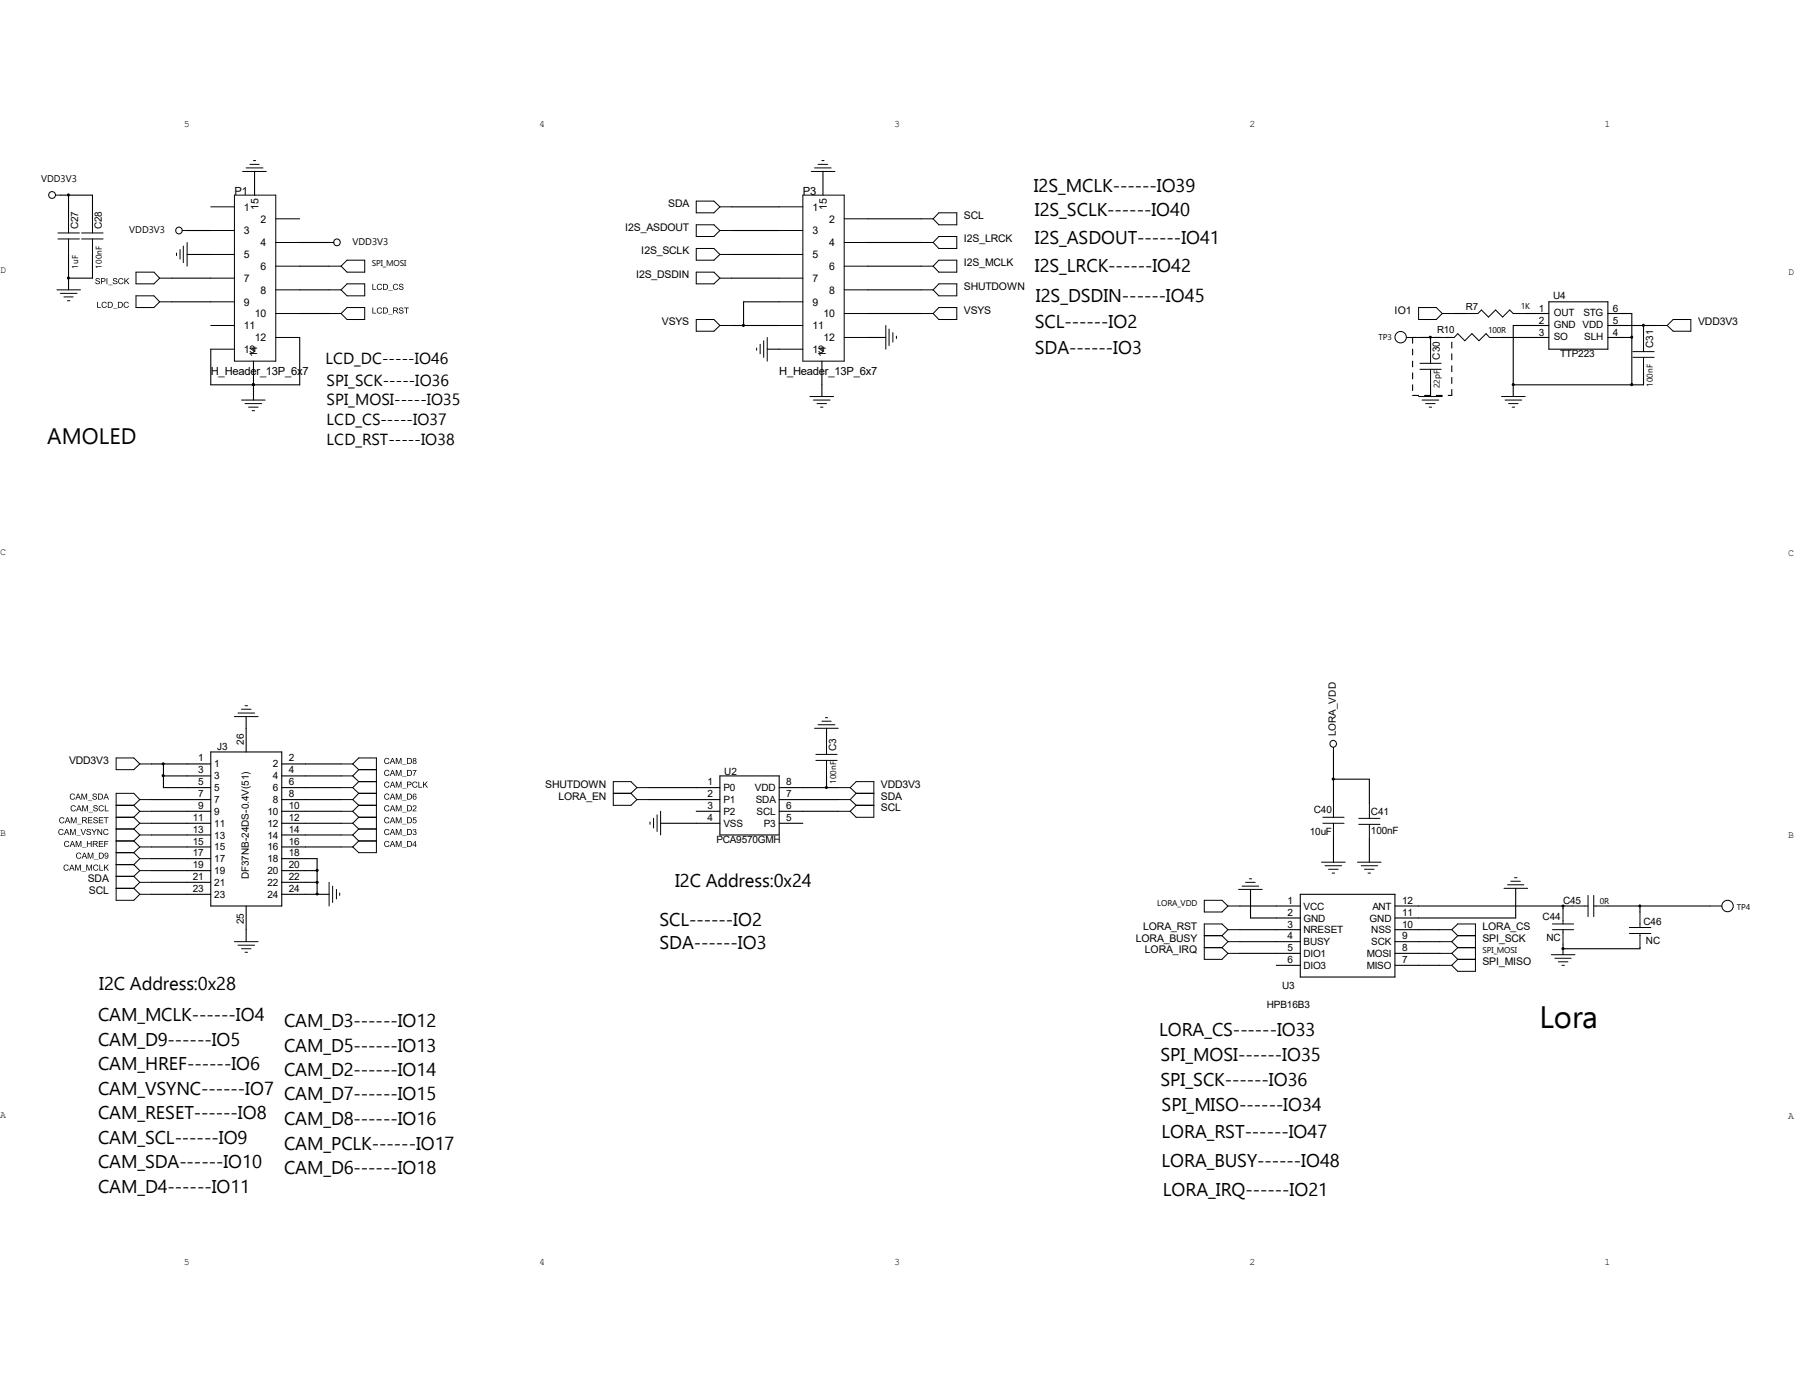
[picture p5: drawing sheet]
<svg xmlns="http://www.w3.org/2000/svg" width="279mm" height="216mm" viewBox="0 0 279 216" stroke-linecap="round" stroke-linejoin="round" font-family="sans-serif">
<g fill="none" stroke="#000" stroke-width=".17">
<path d="M9.4 30.4h5v3.6M10.7 30.4v3.6M10.7 39.6v5.5M14.4 39.6v3.7h-3.7M29.1 35.9h3.7M29.1 39.6h3.7M39.6 26.7h.1M39.6 26.7v3.7M46.7 37.7h4.5M113.9 35.9h7.4M113.9 39.6h7.4M113.9 32.2h7.4"/>
<path d="M128.1 26.7h.1M128.1 26.7v3.7M135.1 37.7h8.3M135.1 34h8.3M26.7 46.9h6.1M26.7 43.3h6.1M39.5 59.9h.1M39.5 56.2v6M46.7 52.5v7.4h-13.9v-5.6M46.7 48.8h4.5M46.7 45.1h4.5M46.7 41.4h4.5"/>
<path d="M113.9 50.6h7.4M113.9 43.3h7.4M119.4 54.3h1.9M121.3 46.9h-5.6v3.7M127.9 56.2v5.5M135.1 52.5h2.8M135.1 48.8h8.3M135.1 45.1h8.3M135.1 41.4h8.3M219.9 54.3v.9M219.9 56.2v.9M219.9 58v.9"/>
<path d="M219.9 59.9v.8M220.4 52.5h-.5v.9M220.8 52.5h3.7M222.7 52.5v1.8M222.7 59.9v1.8M225 52.5h1M226 53.2v.9M226 55v1M226 56.9v.9M226 58.7v.9M226.4 48.8h1.8M233.7 52.5h7.4"/>
<path d="M237.4 48.8h3.7M241.1 46.9h9.2v7.4h-9.2zM241.1 50.6h-5.6v11.1M250.3 52.5h3.7M250.3 48.8h3.7v11.1M250.3 50.6h7.4M255.8 58v1.9h-20.3M255.8 50.6v1.9M219.9 61.5h.9M221.7 61.5h1M223.6 61.5h.9M226 60.6v.9h-.6"/>
<path d="M23.6 118.8h9.2M25.4 118.8v3.7h7.4M32.8 117h11.1v23.9h-11.1zM38.3 111.5v5.5M43.9 118.8h9.2M128.7 113.3v1.8M207.6 117v7.7M23.6 124.4h9.2M23.6 126.2h9.2M23.6 128.1h9.2M23.6 129.9h9.2M23.6 131.7h9.2"/>
<path d="M23.6 133.6h9.2M23.6 135.4h9.2M23.6 137.2h9.2M23.6 139.1h9.2M25.4 120.7h7.4M43.9 120.7h9.2M43.9 122.5h9.2M43.9 124.4h9.2M43.9 126.2h9.2M43.9 128.1h9.2M43.9 129.9h9.2M43.9 131.7h9.2"/>
<path d="M43.9 133.6h5.5v5.5M43.9 135.4h5.5M43.9 137.2h5.5M43.9 139.1h7.3M101 122.5h11.1M101 124.4h11.1M102.8 128.1h9.3M108.4 126.2h3.7M112.1 120.7h9.2v9.2h-9.2zM121.3 122.5h9.2M121.3 124.4h9.2M121.3 126.2h9.2"/>
<path d="M121.3 128.1h3.7M128.7 120.7v1.8M194.6 138.3v4.5h7.8M202.4 139.1h14.7v12.9h-14.7zM207.6 130.3v3.8M207.6 121.2h5.5v3.7M213.1 130.4v3.7M235.9 138.2v4.6h-18.8M38.3 140.9v5.6M193 140.9h9.4M193 144.6h9.4M193 146.5h9.4"/>
<path d="M193 148.3h9.4M198.7 150.2h3.7M217.1 140.9h27.7M217.1 144.6h7M217.1 146.5h7M217.1 148.3h7M217.1 150.2h7M243.3 140.9v.4M243.3 146.9v1.6M250.3 140.9h15.8M255.3 140.9v1M255.3 147.4v.2h-12"/>
</g>
<g fill="none" stroke="#000" stroke-width=".16">
<path d="M8.7 30.4h.7M9 37.2h3.4M9 36.2h3.4M10.7 34v2.2M10.7 37.2v2.4M12.7 37.2h3.3M12.7 36.2h3.3M14.4 34v2.2M14.4 37.2v2.4M27.5 39.4v.4M28 38.8v1.5M28.4 35.9h.7"/>
<path d="M28.5 38.3v2.6M29.1 37.7v3.7M32.8 32.2h3.7M32.8 35.9h3.7M32.8 39.6h3.7M36.5 30.4h6.4v25.8h-6.4zM37.8 26.7h3.6M38.3 26.1h2.6M38.9 25.6h1.4M39.5 25h.3M42.9 34h3.8M42.9 37.7h3.8"/>
<path d="M51.2 37.7h.8M108.4 38.7h2.7l1 .9-1 .9h-2.7zM108.4 35h2.7l1 .9-1 .9h-2.7zM108.4 31.3h2.7l1 .9-1 .9h-2.7zM112.1 32.2h1.8M112.1 35.9h1.8M112.1 39.6h1.8M121.3 32.2h3.7M121.3 35.9h3.7M121.3 39.6h3.7M125 30.4h6.4v25.8h-6.4zM126.3 26.7h3.7"/>
<path d="M126.8 26.1h2.6M127.3 25.6h1.5M127.9 25h.4M131.4 34h3.7M131.4 37.7h3.7M143.4 34h1.8M143.4 37.7h1.8M146.1 33.1h2.8v1.9h-2.8l-.9-1zM146.1 36.8h2.8v1.9h-2.8l-.9-1zM8.8 45.1h3.7M9.4 45.6h2.6M9.9 46.2h1.5"/>
<path d="M10.5 46.8h.4M21.2 42.3h2.8l.8 1-.8 .9h-2.8zM21.2 46h2.8l.8 .9-.8 .9h-2.8zM24.8 43.3h1.9M24.8 46.9h1.9M32.8 43.3h3.7M32.8 46.9h3.7M32.8 50.6h3.7M32.8 54.3h3.7M42.9 41.4h3.8M42.9 45.1h3.8M42.9 48.8h3.8"/>
<path d="M42.9 52.5h3.8M51.2 41.4h1.9M51.2 45.1h1.9M51.2 48.8h1.9M53.1 41.4l.9-.9h2.8v1.8h-2.8zM53.1 45.1l.9-.9h2.8v1.8h-2.8zM53.1 48.8l.9-1h2.8v1.9h-2.8zM108.4 42.3h2.7l1 1-1 .9h-2.7zM108.4 49.7h2.7l1 .9-1 .9h-2.7zM112.1 43.3h1.8M112.1 50.6h1.8M117.8 54.1v.4"/>
<path d="M118.3 53.6v1.4M118.9 53v2.6M119.4 52.5v3.7M121.3 43.3h3.7M121.3 46.9h3.7M121.3 50.6h3.7M121.3 54.3h3.7M131.4 41.4h3.7M131.4 45.1h3.7M131.4 48.8h3.7M131.4 52.5h3.7M137.9 50.6v3.7"/>
<path d="M138.4 51.2v2.6M139 51.7v1.5M139.5 52.3v.4M143.4 41.4h1.8M143.4 45.1h1.8M143.4 48.8h1.8M146.1 40.5h2.8v1.8h-2.8l-.9-.9zM146.1 44.2h2.8v1.8h-2.8l-.9-.9zM146.1 47.8h2.8v1.9h-2.8l-.9-.9zM219 52.5h1.8M220.8 47.8h2.8l.9 1-.9 .9h-2.8zM221 57.4h3.3"/>
<path d="M221 56.5h3.3M222.7 54.3v2.2M222.7 57.4v2.5M224.5 48.8h1.9M224.5 52.5h1.9l.5-.6 1.1 1.1 1.1-1.1 1.1 1.1 1.1-1.1 .6 .6h1.8M228.2 48.8h1.8l.6-.6 1.1 1.1 1.1-1.1 1.1 1.1 1.1-1.1 .5 .6h1.9M254.2 55.6h3.3M254.2 54.7h3.3M255.8 52.5v2.2M255.8 55.6v2.4M257.7 50.6h1.8M259.5 50.6l.9-.9h2.8v1.8h-2.8z"/>
<path d="M37.6 62.2h3.7M38.1 62.8h2.6M38.7 63.3h1.5M39.2 63.9h.4M126.1 61.7h3.7M126.6 62.2h2.6M127.2 62.8h1.5M127.7 63.3h.4M220.8 61.7h3.7M221.4 62.2h2.5M221.9 62.8h1.5M222.5 63.3h.3"/>
<path d="M233.7 61.7h3.7M234.3 62.2h2.6M234.8 62.8h1.5M235.4 63.3h.4M18.1 117.9h2.7l1 .9-1 .9h-2.7zM21.8 118.8h1.8M36.5 111.5h3.7M37 110.9h2.6M37.6 110.3h1.5M38.1 109.8h.4M53.1 118.8h1.8M54.9 118.8l.9-.9h2.8v14.7h-2.8l-.9-.9"/>
<path d="M54.9 118.8l.9 .9M55.8 119.7h2.8M55.8 119.7l-.9 1M126.8 113.3h3.7M127 118.3h3.3M127 117.3h3.3M127.3 112.7h2.7M127.9 112.2h1.5M128.5 111.6h.3M128.7 115.1v2.2M128.7 118.3v2.4M207.6 116.2v.8"/>
<path d="M18.1 127.1h2.7M18.1 125.3h2.7M18.1 128.9h2.7M18.1 130.8h2.7M18.1 132.6h2.7M18.1 134.5h2.7M18.1 136.3h2.7M18.1 138.2h2.7M20.8 125.3l1 .9M20.8 127.1l1 1M20.8 128.9l1 1M20.8 130.8l1 .9"/>
<path d="M20.8 132.6l1 1M20.8 134.5l1 .9M20.8 136.3l1 .9M20.8 138.2l1 .9M21.8 128.1h1.8M21.8 124.4l-1-1h-2.7v16.6h2.7l1-.9M21.8 124.4h1.8M21.8 126.2h1.8M21.8 124.4l-1 .9M21.8 126.2l-1 .9M21.8 128.1l-1 .8M21.8 129.9h1.8"/>
<path d="M21.8 129.9l-1 .9M21.8 131.7h1.8M21.8 131.7l-1 .9M21.8 133.6h1.8M21.8 133.6l-1 .9M21.8 135.4h1.8M21.8 135.4l-1 .9M21.8 137.2h1.8M21.8 137.2l-1 1M21.8 139.1h1.8M51.2 137.2v3.7M51.8 137.8v2.6"/>
<path d="M52.4 138.3v1.5M52.9 138.9v.4M53.1 128.1h1.8M53.1 122.5h1.8M53.1 124.4h1.8M53.1 126.2h1.8M53.1 129.9h1.8M53.1 131.7h1.8M53.1 120.7h1.8M54.9 120.7l.9 .9M54.9 122.5l.9 .9M54.9 124.4l.9 .9"/>
<path d="M54.9 126.2l.9 .9M54.9 128.1l.9 .8M54.9 129.9l.9 .9M55.8 127.1h2.8M55.8 123.4h2.8M55.8 121.6h2.8M55.8 125.3h2.8M55.8 128.9h2.8M55.8 130.8h2.8M55.8 121.6l-.9 .9M55.8 123.4l-.9 1M55.8 125.3l-.9 .9"/>
<path d="M55.8 127.1l-.9 1M55.8 128.9l-.9 1M55.8 130.8l-.9 .9M95.5 123.4h2.7M98.2 123.4l.9 1M99.1 122.5h1.9M99.1 122.5l-.9-.9h-2.7v3.7h2.7l.9-.9M99.1 124.4h1.9M99.1 122.5l-.9 .9M101.2 127.8v.4M101.7 127.3v1.5M102.3 126.7v2.6"/>
<path d="M102.8 126.2v3.7M130.5 122.5h1.8M130.5 124.4h1.8M130.5 126.2h1.8M132.3 122.5l1-.9h2.7v5.5h-2.7l-1-.9M132.3 122.5l1 .9M132.3 124.4l1 .9M133.3 123.4h2.7M133.3 125.3h2.7M133.3 123.4l-1 1M133.3 125.3l-1 .9M192.8 138.3h3.7"/>
<path d="M193.3 137.8h2.6M193.9 137.2h1.5M194.5 136.7h.3M205.7 134.1h3.7M205.9 127.1h3.3M205.9 128.1h3.3M206.2 134.7h2.6M206.8 135.2h1.5M207.3 135.8h.4M207.6 124.7v2.4M207.6 128.1v2.2M211.3 134.1h3.7"/>
<path d="M211.5 127.3h3.3M211.5 128.2h3.3M211.9 134.7h2.5M212.4 135.2h1.5M212.9 135.8h.4M213.1 124.9v2.4M213.1 128.2v2.2M234.1 138.2h3.7M234.7 137.6h2.5M235.2 137.1h1.4M235.8 136.5h.3M247.2 139.3v3.3"/>
<path d="M248.1 139.3v3.3M36.5 146.5h3.7M37 147h2.6M37.6 147.6h1.5M38.1 148.1h.4M187.5 140h2.7l.9 .9-.9 1h-2.7zM187.5 145.5h2.7M187.5 147.4h2.7M190.2 145.5l.9 1M190.2 147.4l.9 .9M191.1 140.9h1.9M191.1 144.6l-.9-.9h-2.7v5.5h2.7l.9-.9"/>
<path d="M191.1 144.6h1.9M191.1 146.5h1.9M191.1 148.3h1.9M191.1 144.6l-.9 .9M191.1 146.5l-.9 .9M224.1 144.6h1.9M224.1 146.5h1.9M224.1 150.2h1.9M224.1 148.3h1.9M226 144.6l.9-.9h2.8v7.4h-2.8l-.9-.9M226 144.6l.9 .9M226 146.5l.9 .9"/>
<path d="M226 148.3l.9 .9M226.9 145.5h2.8M226.9 147.4h2.8M226.9 145.5l-.9 1M226.9 149.2h2.8M226.9 147.4l-.9 .9M226.9 149.2l-.9 1M241.5 148.5h3.7M241.6 143.7h3.3M241.6 144.6h3.3M242 149.1h2.6M242.6 149.6h1.5"/>
<path d="M243.1 150.2h.4M243.3 141.3v2.4M243.3 144.6v2.3M244.8 140.9h2.4M248.1 140.9h2.2M253.6 144.3h3.4M253.6 145.2h3.4M255.3 141.9v2.4M255.3 145.2v2.2M266.1 140.9h1.9"/>
<circle cx="8.1" cy="30.3" r=".53"/>
<circle cx="27.8" cy="35.9" r=".52"/>
<circle cx="52.4" cy="37.7" r=".52"/>
<circle cx="218" cy="52.5" r=".89"/>
<circle cx="207.5" cy="115.7" r=".52"/>
<circle cx="268.9" cy="140.9" r=".89"/>
</g>
<g fill="#000">
<path d="M15 43.3h.3l.2 .1v.1h-.1a.2 .2 0 0 0-.2-.2 .2 .2 0 0 0-.2 .3h.1a.33 .33 0 0 1 .5 .3 .33 .33 0 0 1-.5 .3l-.2-.2-.1-.1h.1a.23 .23 0 0 0 .3 .2 .23 .23 0 0 0 .2-.3l-.5-.1zM15.7 43.3h.4a.28 .28 0 0 1 .3 .3 .28 .28 0 0 1-.3 .2h-.3v.4h-.1zM15.8 43.4v.3h.4v-.3zM16.6 43.3h.1v.9h-.1zM16.8 44.3l.7 .1zM17.7 43.3h.3l.2 .1 .1 .1h-.2a.2 .2 0 0 0-.2-.2 .2 .2 0 0 0-.2 .3h.1a.33 .33 0 0 1 .5 .3 .33 .33 0 0 1-.5 .3l-.2-.2-.1-.1h.2a.23 .23 0 0 0 .2 .2 .23 .23 0 0 0 .2-.3l-.4-.1zM18.5 43.4l.5-.1 .2 .2-.1 .1a.32 .32 0 0 0-.5-.2 .32 .32 0 0 0-.1 .5l.3 .2 .3-.2h.1a.46 .46 0 0 1-.7 .2 .46 .46 0 0 1 0-.7zM19.4 43.3h.1v.4l.4-.4h.2l-.4 .3 .4 .6h-.1l-.4-.5-.1 .2v.3h-.1z"/>
<path d="M15.1 46.9h.1v.9h.5v.1h-.6zM15.9 47.1l.5-.1 .2 .2h-.1a.32 .32 0 0 0-.5-.1 .32 .32 0 0 0 0 .5l.2 .2 .3-.2h.1a.46 .46 0 0 1-.7 .2 .46 .46 0 0 1 0-.7zM16.8 46.9l.5 .1a.48 .48 0 0 1 .2 .5 .48 .48 0 0 1-.4 .4h-.3zM16.9 47.1v.7h.2a.36 .36 0 0 0 .3-.4 .36 .36 0 0 0-.3-.3zM17.6 48h.7zM18.4 46.9l.5 .1a.48 .48 0 0 1 .2 .5 .48 .48 0 0 1-.4 .4h-.3zM18.5 47.1v.7h.2a.36 .36 0 0 0 .3-.4 .36 .36 0 0 0-.3-.3zM19.4 47.1l.4-.1 .2 .2h-.1a.32 .32 0 0 0-.4-.1 .32 .32 0 0 0-.1 .5l.3 .2 .2-.2h.2a.46 .46 0 0 1-.7 .2 .46 .46 0 0 1 0-.7z"/>
<path d="M58 44.2h.1v.8h.4v.1h-.5zM58.8 44.3l.4-.1 .3 .2h-.2a.32 .32 0 0 0-.4-.1 .32 .32 0 0 0-.1 .5l.3 .2 .2-.2h.2a.46 .46 0 0 1-.7 .2 .46 .46 0 0 1 0-.7zM59.6 44.2h.6a.48 .48 0 0 1 .2 .5 .48 .48 0 0 1-.4 .4h-.4zM59.7 44.3v.7h.2a.36 .36 0 0 0 .4-.4 .36 .36 0 0 0-.4-.3zM60.5 45.2h.6zM61.3 44.3l.4-.1 .3 .2h-.2a.32 .32 0 0 0-.4-.1 .32 .32 0 0 0-.1 .5l.3 .2 .3-.2h.1a.46 .46 0 0 1-.7 .2 .46 .46 0 0 1 0-.7zM62.2 44.2h.4l.2 .1v.1h-.1a.2 .2 0 0 0-.3-.2 .2 .2 0 0 0-.1 .3 .33 .33 0 0 1 .5 .3 .33 .33 0 0 1-.5 .3l-.2-.2v-.1h.1a.23 .23 0 0 0 .2 .2 .23 .23 0 0 0 .2-.3l-.4-.1z"/>
<path d="M58 47.8h.1v.9h.4v.1h-.5zM58.8 47.9l.4-.1 .3 .3h-.2a.32 .32 0 0 0-.4-.1 .32 .32 0 0 0-.1 .5l.3 .2 .2-.3 .2 .1a.46 .46 0 0 1-.7 .2 .46 .46 0 0 1 0-.8zM59.6 47.8l.6 .1a.48 .48 0 0 1 .2 .5 .48 .48 0 0 1-.4 .4h-.4zM59.7 47.9v.8h.2a.36 .36 0 0 0 .4-.4 .36 .36 0 0 0-.4-.4zM60.5 48.9h.6zM61.2 47.8h.6a.25 .25 0 0 1 .1 .3 .25 .25 0 0 1-.2 .2l.3 .5h-.1l-.4-.4h-.2v.4h-.1zM61.3 47.9v.3h.3a.16 .16 0 0 0 .2-.1 .16 .16 0 0 0-.2-.2zM62.2 47.9l.4-.1 .2 .2v.1h-.1a.2 .2 0 0 0-.3-.2 .2 .2 0 0 0-.1 .3 .33 .33 0 0 1 .5 .3 .33 .33 0 0 1-.5 .3l-.2-.2v-.1h.1a.23 .23 0 0 0 .2 .2 .23 .23 0 0 0 .2-.3l-.4-.2zM62.9 47.8h.7v.1h-.3v.9h-.1v-.9h-.3z"/>
<path d="M59.9 118l.5-.1 .2 .3h-.1a.32 .32 0 0 0-.5-.2 .32 .32 0 0 0-.1 .5l.3 .2 .3-.2h.1a.46 .46 0 0 1-.7 .2 .46 .46 0 0 1 0-.7zM61 117.9h.2l.3 .9h-.1l-.1-.3h-.4l-.1 .3h-.1zM61.1 118l-.2 .4h.4zM61.6 117.9h.2l.3 .8 .2-.8h.2v.9h-.1v-.7l-.3 .7h-.1l-.3-.8v.8h-.1zM62.6 118.9l.7 .1zM63.4 117.9h.5a.48 .48 0 0 1 .2 .5 .48 .48 0 0 1-.4 .4h-.3zM63.5 118v.7h.2a.36 .36 0 0 0 .3-.3 .36 .36 0 0 0-.3-.4zM64.3 118a.25 .25 0 0 1 .4 0 .25 .25 0 0 1 0 .3 .28 .28 0 0 1 0 .5 .28 .28 0 0 1-.4-.1 .28 .28 0 0 1 .1-.4l-.1-.2zM64.4 118.1a.15 .15 0 0 0 .3 0 .15 .15 0 0 0-.3 0zM64.3 118.6a.2 .2 0 0 0 .4 0 .2 .2 0 0 0-.4 0z"/>
<path d="M9.2 129.1l.4-.1 .3 .2h-.1a.32 .32 0 0 0-.5-.1 .32 .32 0 0 0-.1 .5l.3 .2 .3-.2h.1a.46 .46 0 0 1-.7 .2 .46 .46 0 0 1 0-.7zM10.3 128.9h.1l.4 1h-.1l-.1-.3h-.4l-.1 .3h-.1zM10.4 129l-.2 .5h.3zM10.9 128.9h.2l.2 .8 .3-.8h.2v1h-.1v-.8l-.3 .8h-.1l-.3-.8v.8h-.1zM11.9 130h.7zM12.5 128.9h.2l.3 .9 .3-.9h.1l-.4 1h-.1zM13.6 129h.3l.2 .1 .1 .1h-.2a.2 .2 0 0 0-.2-.2 .2 .2 0 0 0-.2 .3h.1a.33 .33 0 0 1 .5 .3 .33 .33 0 0 1-.5 .3l-.2-.2-.1-.1h.2a.23 .23 0 0 0 .2 .2 .23 .23 0 0 0 .2-.3l-.5-.1zM14.2 128.9h.2l.3 .5 .2-.5h.2l-.4 .6v.4h-.1v-.4zM15.2 128.9h.1l.5 .8v-.8h.1v1h-.1l-.5-.8v.8h-.1zM16.2 129.1l.4-.1 .3 .2h-.1a.32 .32 0 0 0-.5-.1 .32 .32 0 0 0-.1 .5l.3 .2 .3-.2h.1a.46 .46 0 0 1-.7 .2 .46 .46 0 0 1 0-.7z"/>
<path d="M9.3 127.2l.5-.1 .2 .3h-.1a.32 .32 0 0 0-.5-.1 .32 .32 0 0 0 0 .5l.2 .2 .3-.3 .1 .1a.46 .46 0 0 1-.7 .2 .46 .46 0 0 1 0-.8zM10.4 127.1h.2l.3 1h-.1l-.1-.3h-.4l-.1 .3h-.1zM10.5 127.2l-.2 .5h.4zM11 127.1h.2l.3 .8 .2-.8h.2v1h-.1v-.8l-.3 .8h-.1l-.3-.8v.8h-.1zM12 128.2h.7zM12.8 127.1h.5a.25 .25 0 0 1 .2 .3 .25 .25 0 0 1-.3 .2l.4 .5h-.2l-.4-.5h-.1v.5h-.1zM12.9 127.2v.3h.3a.16 .16 0 0 0 .2-.1 .16 .16 0 0 0-.2-.2zM13.7 127.1h.7v.1h-.6v.3h.5v.1h-.5v.3h.6v.2h-.7zM14.6 127.2l.4-.1 .2 .2v.1h-.1a.2 .2 0 0 0-.2-.2 .2 .2 0 0 0-.2 .3h.1a.33 .33 0 0 1 .4 .3 .33 .33 0 0 1-.5 .3l-.2-.2v-.1l.1-.1a.23 .23 0 0 0 .3 .3 .23 .23 0 0 0 .2-.3l-.5-.2zM15.4 127.1h.7v.1h-.6v.3h.5v.1h-.5v.3h.6v.2h-.7zM16.2 127.1h.7v.1h-.3v.9h-.1v-.9h-.3z"/>
<path d="M10 134.6l.5-.1 .2 .3h-.1a.32 .32 0 0 0-.5-.2 .32 .32 0 0 0-.1 .5l.3 .2 .3-.2h.1a.46 .46 0 0 1-.7 .2 .46 .46 0 0 1 0-.7zM11.1 134.5h.1l.4 .9h-.1l-.1-.3h-.4l-.1 .3h-.1zM11.2 134.6l-.2 .4h.3zM11.7 134.5h.2l.2 .8 .3-.8h.2v.9h-.1v-.8l-.3 .8h-.1l-.3-.8v.8h-.1zM12.7 135.5l.7 .1zM13.4 134.5h.2l.3 .8 .3-.8h.1v.9h-.1v-.8l-.3 .8h-.1l-.2-.8v.8h-.2zM14.6 134.6l.5-.1 .2 .3h-.1a.32 .32 0 0 0-.5-.2 .32 .32 0 0 0-.1 .5l.3 .2 .3-.2h.1a.46 .46 0 0 1-.7 .2 .46 .46 0 0 1 0-.7zM15.5 134.5h.1v.8h.4v.1h-.5zM16.2 134.5h.1v.5l.5-.5h.1l-.4 .4 .5 .5h-.2l-.3-.4-.2 .1v.3h-.1z"/>
<path d="M10.1 130.9l.4-.1 .3 .3h-.1a.32 .32 0 0 0-.5-.2 .32 .32 0 0 0-.1 .5l.3 .3 .3-.3h.1a.46 .46 0 0 1-.7 .3 .46 .46 0 0 1 0-.8zM11.2 130.8h.1l.4 .9h-.1l-.1-.2h-.4l-.1 .2h-.2zM11.3 130.9l-.2 .5h.3zM11.8 130.8h.2l.2 .8 .3-.8h.2v.9h-.1v-.7l-.3 .7h-.1l-.3-.7v.7h-.1zM12.8 131.8l.6 .1zM13.5 130.8h.2v.4h.4v-.4h.2v.9h-.2v-.4h-.4v.4h-.2zM14.5 130.8h.5a.25 .25 0 0 1 .2 .3 .25 .25 0 0 1-.3 .2l.4 .4h-.2l-.4-.4h-.1v.4h-.1zM14.6 130.9v.3h.2a.16 .16 0 0 0 .3-.1 .16 .16 0 0 0-.2-.2zM15.4 130.8h.7v.1h-.6v.3h.5v.1h-.5v.3h.6v.1h-.7zM16.2 130.8h.7v.1h-.5v.3h.4v.1h-.4v.4h-.2z"/>
<path d="M11 123.6l.4-.2 .3 .3h-.2a.32 .32 0 0 0-.4-.1 .32 .32 0 0 0-.1 .5l.3 .2 .3-.3 .1 .1a.46 .46 0 0 1-.7 .2 .46 .46 0 0 1 0-.7zM12.1 123.4h.1l.4 1h-.1l-.1-.3h-.4l-.1 .3h-.2zM12.1 123.5l-.1 .5h.3zM12.7 123.4h.2l.2 .8 .3-.8h.2v1h-.2v-.8l-.2 .8h-.1l-.3-.8v.8h-.1zM13.7 124.5h.6zM14.5 123.5l.4-.1 .2 .2v.1h-.1a.2 .2 0 0 0-.3-.2 .2 .2 0 0 0-.1 .3 .33 .33 0 0 1 .5 .3 .33 .33 0 0 1-.5 .3l-.2-.2v-.1h.1a.23 .23 0 0 0 .2 .2 .23 .23 0 0 0 .2-.3l-.4-.2zM15.3 123.4l.5 .1a.48 .48 0 0 1 .2 .5 .48 .48 0 0 1-.4 .4h-.3zM15.4 123.6v.7h.2a.36 .36 0 0 0 .3-.4 .36 .36 0 0 0-.3-.3zM16.5 123.4h.1l.4 1h-.2l-.1-.3h-.4l-.1 .3h-.1zM16.5 123.5l-.1 .5h.3z"/>
<path d="M11.1 125.4l.5-.1 .2 .2-.1 .1a.32 .32 0 0 0-.5-.2 .32 .32 0 0 0-.1 .5l.3 .2 .3-.2h.1a.46 .46 0 0 1-.7 .2 .46 .46 0 0 1 0-.7zM12.2 125.3h.1l.4 .9h-.1l-.1-.3h-.4l-.1 .3h-.1zM12.3 125.4l-.2 .4h.3zM12.8 125.3h.2l.2 .8 .3-.8h.2v.9h-.1v-.8l-.3 .8h-.1l-.3-.8v.8h-.1zM13.8 126.3l.7 .1zM14.6 125.3h.4l.2 .1v.1h-.1a.2 .2 0 0 0-.2-.2 .2 .2 0 0 0-.2 .3h.1a.33 .33 0 0 1 .4 .3 .33 .33 0 0 1-.5 .3l-.2-.2v-.1h.1a.23 .23 0 0 0 .3 .2 .23 .23 0 0 0 .2-.3l-.5-.1zM15.5 125.4l.4-.1 .3 .2-.2 .1a.32 .32 0 0 0-.4-.2 .32 .32 0 0 0-.1 .5l.3 .2 .2-.2h.2a.46 .46 0 0 1-.7 .2 .46 .46 0 0 1 0-.7zM16.3 125.3h.1v.8h.5v.1h-.6z"/>
<path d="M12 132.7l.4-.1 .2 .3h-.1a.32 .32 0 0 0-.5-.1 .32 .32 0 0 0 0 .5l.3 .2 .2-.3 .2 .1a.46 .46 0 0 1-.7 .2 .46 .46 0 0 1 0-.8zM13.1 132.6h.1l.4 1h-.2l-.1-.3h-.4l-.1 .3h-.1zM13.1 132.7l-.1 .5h.3zM13.6 132.6h.2l.3 .8 .3-.8h.1v1h-.1v-.8l-.3 .8h-.1l-.2-.8v.8h-.2zM14.6 133.7h.7zM15.4 132.6l.5 .1a.48 .48 0 0 1 .3 .5 .48 .48 0 0 1-.5 .4h-.3zM15.5 132.7v.8h.2a.36 .36 0 0 0 .3-.4 .36 .36 0 0 0-.3-.4zM16.3 132.7h.1a.46 .46 0 0 1 .5 .4 .46 .46 0 0 1-.5 .5l-.1-.3 .3 .2 .2-.4a.29 .29 0 0 1-.5 .1 .29 .29 0 0 1 0-.5zM16.4 132.9a.2 .2 0 0 0 .4 0 .2 .2 0 0 0-.4 0z"/>
<path d="M59.9 119.9l.5-.1 .2 .2h-.1a.32 .32 0 0 0-.5-.1 .32 .32 0 0 0-.1 .5l.3 .2 .3-.2h.1a.46 .46 0 0 1-.7 .2 .46 .46 0 0 1 0-.7zM61 119.8h.2l.3 .9h-.1l-.1-.3h-.4l-.1 .3h-.1zM61.1 119.9l-.2 .4h.4zM61.6 119.8h.2l.3 .8 .2-.8h.2v.9h-.1v-.8l-.3 .8h-.1l-.3-.8v.8h-.1zM62.6 120.8l.7 .1zM63.4 119.8h.5a.48 .48 0 0 1 .2 .5 .48 .48 0 0 1-.4 .4h-.3zM63.5 119.9v.7h.2a.36 .36 0 0 0 .3-.4 .36 .36 0 0 0-.3-.3zM64.2 119.8h.6l-.3 .9h-.1v-.2l.3-.6h-.5z"/>
<path d="M59.9 121.7l.5-.1 .2 .2-.1 .1a.32 .32 0 0 0-.5-.2 .32 .32 0 0 0-.1 .5l.3 .2 .3-.2h.1a.46 .46 0 0 1-.7 .2 .46 .46 0 0 1 0-.7zM61 121.6h.2l.3 .9h-.1l-.1-.3h-.4l-.1 .3h-.1zM61.1 121.7l-.2 .4h.4zM61.6 121.6h.2l.3 .8 .2-.8h.2v.9h-.1v-.8l-.3 .8h-.1l-.3-.8v.8h-.1zM62.6 122.6l.7 .1zM63.4 121.6h.4a.28 .28 0 0 1 .3 .3 .28 .28 0 0 1-.4 .2h-.2v.4h-.1zM63.5 121.7v.3h.4v-.3zM64.3 121.7l.4-.1 .3 .2-.2 .1a.32 .32 0 0 0-.4-.2 .32 .32 0 0 0-.1 .5l.3 .2 .3-.2h.1a.46 .46 0 0 1-.7 .2 .46 .46 0 0 1 0-.7zM65.1 121.6h.2v.8h.4v.1h-.6zM65.8 121.6h.2v.4l.4-.4h.2l-.4 .4 .4 .5h-.2l-.3-.5-.1 .2v.3h-.2z"/>
<path d="M59.9 123.6l.5-.2 .2 .3h-.1a.32 .32 0 0 0-.5-.1 .32 .32 0 0 0-.1 .5l.3 .2 .3-.3 .1 .1a.46 .46 0 0 1-.7 .2 .46 .46 0 0 1 0-.7zM61 123.4h.2l.3 1h-.1l-.1-.3h-.4l-.1 .3h-.1zM61.1 123.5l-.2 .5h.4zM61.6 123.4h.2l.3 .8 .2-.8h.2v1h-.1v-.8l-.3 .8h-.1l-.3-.8v.8h-.1zM62.6 124.5h.7zM63.4 123.4l.5 .1a.48 .48 0 0 1 .2 .5 .48 .48 0 0 1-.4 .4h-.3zM63.5 123.6v.7h.2a.36 .36 0 0 0 .3-.4 .36 .36 0 0 0-.3-.3zM64.3 123.6l.4-.1 .1 .2-.3-.1-.2 .3a.3 .3 0 0 1 .5 .1 .3 .3 0 0 1-.2 .4 .3 .3 0 0 1-.3-.2zM64.3 124.1a.2 .2 0 0 0 .4 0 .2 .2 0 0 0-.4 0z"/>
<path d="M59.9 125.4l.5-.1 .2 .2-.1 .1a.32 .32 0 0 0-.5-.2 .32 .32 0 0 0-.1 .5l.3 .2 .3-.2h.1a.46 .46 0 0 1-.7 .2 .46 .46 0 0 1 0-.7zM61 125.3h.2l.3 .9h-.1l-.1-.3h-.4l-.1 .3h-.1zM61.1 125.4l-.2 .4h.4zM61.6 125.3h.2l.3 .8 .2-.8h.2v.9h-.1v-.8l-.3 .8h-.1l-.3-.8v.8h-.1zM62.6 126.3l.7 .1zM63.4 125.3h.5a.48 .48 0 0 1 .2 .5 .48 .48 0 0 1-.4 .4h-.3zM63.5 125.4v.7h.2a.36 .36 0 0 0 .3-.4 .36 .36 0 0 0-.3-.3zM64.3 125.3a.3 .3 0 0 1 .5 .1 .3 .3 0 0 1-.1 .4l-.3 .3h.4v.1h-.6l.1-.2a.47 .47 0 0 0 .3-.6l-.4 .1z"/>
<path d="M59.9 127.2l.5-.1 .2 .3h-.1a.32 .32 0 0 0-.5-.1 .32 .32 0 0 0-.1 .5l.3 .2 .3-.3 .1 .1a.46 .46 0 0 1-.7 .2 .46 .46 0 0 1 0-.8zM61 127.1h.2l.3 1h-.1l-.1-.3h-.4l-.1 .3h-.1zM61.1 127.2l-.2 .5h.4zM61.6 127.1h.2l.3 .8 .2-.8h.2v1h-.1v-.8l-.3 .8h-.1l-.3-.8v.8h-.1zM62.6 128.2h.7zM63.4 127.1l.5 .1a.48 .48 0 0 1 .2 .5 .48 .48 0 0 1-.4 .4h-.3zM63.5 127.2v.7h.2a.36 .36 0 0 0 .3-.3 .36 .36 0 0 0-.3-.4zM64.3 127.1h.5v.2h-.4v.2a.31 .31 0 0 1 .4 .1 .31 .31 0 0 1-.2 .5 .31 .31 0 0 1-.4-.3h.1a.21 .21 0 0 0 .4 .1 .21 .21 0 0 0 0-.3 .21 .21 0 0 0-.3 0h-.2z"/>
<path d="M59.9 129.1l.5-.1 .2 .2h-.1a.32 .32 0 0 0-.5-.1 .32 .32 0 0 0-.1 .5l.3 .2 .3-.2h.1a.46 .46 0 0 1-.7 .2 .46 .46 0 0 1 0-.7zM61 128.9h.2l.3 1h-.1l-.1-.3h-.4l-.1 .3h-.1zM61.1 129l-.2 .5h.4zM61.6 128.9h.2l.3 .8 .2-.8h.2v1h-.1v-.8l-.3 .8h-.1l-.3-.8v.8h-.1zM62.6 130h.7zM63.4 128.9l.5 .1a.48 .48 0 0 1 .2 .5 .48 .48 0 0 1-.4 .4h-.3zM63.5 129.1v.7h.2a.36 .36 0 0 0 .3-.4 .36 .36 0 0 0-.3-.3zM64.3 129a.25 .25 0 0 1 .4 0 .25 .25 0 0 1 0 .4 .29 .29 0 0 1 0 .5 .29 .29 0 0 1-.5-.3h.1a.19 .19 0 0 0 .3 .2 .19 .19 0 0 0 .1-.2 .19 .19 0 0 0-.2-.2v-.1a.16 .16 0 0 0 .2-.1 .16 .16 0 0 0-.2-.2 .16 .16 0 0 0-.1 .2h-.2z"/>
<path d="M59.9 130.9l.5-.1 .2 .3h-.1a.32 .32 0 0 0-.5-.2 .32 .32 0 0 0-.1 .5l.3 .3 .3-.3h.1a.46 .46 0 0 1-.7 .3 .46 .46 0 0 1 0-.8zM61 130.8h.2l.3 .9h-.1l-.1-.2h-.4l-.1 .2h-.1zM61.1 130.9l-.2 .5h.4zM61.6 130.8h.2l.3 .8 .2-.8h.2v.9h-.1v-.7l-.3 .7h-.1l-.3-.7v.7h-.1zM62.6 131.8l.7 .1zM63.4 130.8h.5a.48 .48 0 0 1 .2 .6 .48 .48 0 0 1-.4 .3h-.3zM63.5 130.9v.7h.2a.36 .36 0 0 0 .3-.3 .36 .36 0 0 0-.3-.4zM64.6 130.8h.1v.6h.1v.1h-.1v.2h-.1v-.2h-.4zM64.6 131l-.3 .4h.3z"/>
</g>
<g fill="#000" stroke="#000" stroke-width=".16">
<path d="M222.5 52.3h.3v.3h-.3z" fill-rule="evenodd"/>
<path d="M235.4 59.7h.3v.2h-.3z" fill-rule="evenodd"/>
<path d="M25.3 118.7h.2v.2h-.2z" fill-rule="evenodd"/>
<path d="M25.3 120.5h.2v.3h-.2z" fill-rule="evenodd"/>
<path d="M49.2 139h.3v.2h-.3z" fill-rule="evenodd"/>
<path d="M49.2 135.3h.3v.2h-.3z" fill-rule="evenodd"/>
<path d="M49.2 137.1h.3v.2h-.3z" fill-rule="evenodd"/>
<path d="M207.4 121.1h.2v.2h-.2z" fill-rule="evenodd"/>
<path d="M243.2 147.4h.2v.3h-.2z" fill-rule="evenodd"/>
<path d="M243.2 140.8h.2v.2h-.2z" fill-rule="evenodd"/>
<circle cx="10.6" cy="30.3" r=".16"/>
<circle cx="10.6" cy="43.2" r=".16"/>
<circle cx="39.4" cy="59.8" r=".16"/>
<circle cx="115.7" cy="50.6" r=".16"/>
<circle cx="254" cy="59.8" r=".16"/>
<circle cx="254" cy="52.4" r=".16"/>
<circle cx="255.8" cy="50.6" r=".16"/>
<circle cx="128.6" cy="122.5" r=".16"/>
<circle cx="255.2" cy="140.9" r=".16"/>
</g>
<text font-size="4.8" x="239.6" y="159.9">Lora</text>
<text font-size="3.5" x="7.4" y="69">AMOLED</text>
<g font-size="2.9">
<text x="160.9" y="29.8">I2S_MCLK------IO39</text>
<text x="161.1" y="33.7">I2S_SCLK------IO40</text>
<text x="161.1" y="37.9">I2S_ASDOUT------IO41</text>
<text x="161.1" y="42.3">I2S_LRCK------IO42</text>
<text x="161.2" y="46.9">I2S_DSDIN------IO45</text>
<text x="161.1" y="51">SCL------IO2</text>
<text x="161.1" y="55">SDA------IO3</text>
<text x="105.1" y="138">I2C Address:0x24</text>
<text x="102.7" y="144.1">SCL------IO2</text>
<text x="102.7" y="147.6">SDA------IO3</text>
<text x="15.5" y="154">I2C Address:0x28</text>
<text x="15.3" y="158.8">CAM_MCLK------IO4</text>
<text x="44.2" y="159.7">CAM_D3------IO12</text>
<text x="180.4" y="161.2">LORA_CS------IO33</text>
<text x="15.3" y="162.7">CAM_D9------IO5</text>
<text x="15.3" y="166.4">CAM_HREF------IO6</text>
<text x="44.2" y="163.6">CAM_D5------IO13</text>
<text x="44.2" y="167.3">CAM_D2------IO14</text>
<text x="180.6" y="165.1">SPI_MOSI------IO35</text>
<text x="15.3" y="170.3">CAM_VSYNC------IO7</text>
<text x="44.2" y="171.2">CAM_D7------IO15</text>
<text x="180.6" y="169">SPI_SCK------IO36</text>
<text x="180.8" y="172.8">SPI_MISO------IO34</text>
<text x="15.3" y="174.1">CAM_RESET------IO8</text>
<text x="15.3" y="178">CAM_SCL------IO9</text>
<text x="44.2" y="175">CAM_D8------IO16</text>
<text x="44.2" y="178.9">CAM_PCLK------IO17</text>
<text x="180.8" y="177.1">LORA_RST------IO47</text>
<text x="15.3" y="181.7">CAM_SDA------IO10</text>
<text x="15.3" y="185.5">CAM_D4------IO11</text>
<text x="44.2" y="182.6">CAM_D6------IO18</text>
<text x="180.8" y="181.5">LORA_BUSY------IO48</text>
<text x="181" y="186.1">LORA_IRQ------IO21</text>
</g>
<g font-size="2.5">
<text x="50.7" y="56.7">LCD_DC-----IO46</text>
<text x="50.8" y="60">SPI_SCK-----IO36</text>
<text x="50.8" y="62.9">SPI_MOSI-----IO35</text>
<text x="50.8" y="66.1">LCD_CS-----IO37</text>
<text x="50.8" y="69.3">LCD_RST-----IO38</text>
</g>
<g font-size="1.7">
<text x="36.5" y="30.4">P1</text>
<text x="125" y="30.4">P3</text>
<text x="32.8" y="58.4">H_Header_13P_6x7</text>
<text x="121.3" y="58.4">H_Header_13P_6x7</text>
</g>
<g font-size="1.6">
<text x="12.1" y="35.7" transform="rotate(-90 12.1 35.7)">C27</text>
<text x="15.8" y="35.7" transform="rotate(-90 15.8 35.7)">C28</text>
<text x="37.9" y="32.8">1</text>
<text x="40.2" y="32.7" transform="rotate(-90 40.2 32.7)">15</text>
<text x="40.6" y="34.6">2</text>
<text x="97.3" y="35.9">I2S_ASDOUT</text>
<text x="104" y="32.2">SDA</text>
<text x="126.4" y="32.8">1</text>
<text x="128.7" y="32.7" transform="rotate(-90 128.7 32.7)">15</text>
<text x="129.1" y="34.6">2</text>
<text x="150" y="34">SCL</text>
<text x="37.9" y="36.4">3</text>
<text x="37.9" y="40.2">5</text>
<text x="40.6" y="38.3">4</text>
<text x="40.6" y="42">6</text>
<text x="99.8" y="39.6">I2S_SCLK</text>
<text x="126.4" y="36.4">3</text>
<text x="126.4" y="40.2">5</text>
<text x="129.1" y="38.3">4</text>
<text x="129.1" y="42">6</text>
<text x="150" y="37.7">I2S_LRCK</text>
<text x="150" y="41.4">I2S_MCLK</text>
<text x="37.9" y="43.9">7</text>
<text x="37.9" y="47.5">9</text>
<text x="40.6" y="45.7">8</text>
<text x="99" y="43.3">I2S_DSDIN</text>
<text x="126.4" y="43.9">7</text>
<text x="126.4" y="47.5">9</text>
<text x="129.1" y="45.7">8</text>
<text x="150" y="45.1">SHUTDOWN</text>
<text x="241.8" y="46.6">U4</text>
<text x="37.9" y="51.2">11</text>
<text x="39.7" y="49.4">10</text>
<text x="39.7" y="53.1">12</text>
<text x="103" y="50.6">VSYS</text>
<text x="126.4" y="51.2">11</text>
<text x="128.2" y="49.4">10</text>
<text x="128.2" y="53.1">12</text>
<text x="150" y="48.8">VSYS</text>
<text x="217.1" y="48.8">IO1</text>
<text x="239.5" y="48.6">1</text>
<text x="239.5" y="50.5">2</text>
<text x="239.5" y="52.3">3</text>
<text x="241.9" y="49.1">OUT</text>
<text x="241.9" y="51">GND VDD</text>
<text x="241.9" y="52.8">SO</text>
<text x="246.5" y="49.1">STG</text>
<text x="246.6" y="52.8">SLH</text>
<text x="251" y="52.3">4</text>
<text x="251" y="50.5">5</text>
<text x="251" y="48.6">6</text>
<text x="264.3" y="50.6">VDD3V3</text>
<text x="37.9" y="54.9">13</text>
<text x="40" y="55.6" transform="rotate(-90 40 55.6)">14</text>
<text x="126.4" y="54.9">13</text>
<text x="128.5" y="55.6" transform="rotate(-90 128.5 55.6)">14</text>
<text x="224.1" y="56" transform="rotate(-90 224.1 56)">C30</text>
<text x="242.9" y="55.6">TTP223</text>
<text x="257.3" y="54.1" transform="rotate(-90 257.3 54.1)">C31</text>
<text x="10.8" y="118.8">VDD3V3</text>
<text x="30.9" y="118.4">1</text>
<text x="33.4" y="119.4">1</text>
<text x="33.8" y="116.6">J3</text>
<text x="37.9" y="115.9" transform="rotate(-90 37.9 115.9)">26</text>
<text x="42.5" y="119.4">2</text>
<text x="45" y="118.4">2</text>
<text x="130.1" y="116.8" transform="rotate(-90 130.1 116.8)">C3</text>
<text x="207.9" y="114.6" transform="rotate(-90 207.9 114.6)">LORA_VDD</text>
<text x="30.9" y="120.3">3</text>
<text x="30.9" y="122.1">5</text>
<text x="30.9" y="124">7</text>
<text x="30.9" y="125.8">9</text>
<text x="33.4" y="121.2">3</text>
<text x="33.4" y="123.1">5</text>
<text x="33.4" y="124.9">7</text>
<text x="42.5" y="121.2">4</text>
<text x="42.5" y="123.1">6</text>
<text x="42.5" y="124.9">8</text>
<text x="45" y="120.3">4</text>
<text x="45" y="122.1">6</text>
<text x="45" y="124">8</text>
<text x="45" y="125.8">10</text>
<text x="84.9" y="122.5">SHUTDOWN</text>
<text x="86.9" y="124.4">LORA_EN</text>
<text x="110.1" y="122.1">1</text>
<text x="110.1" y="124">2</text>
<text x="110.1" y="125.8">3</text>
<text x="112.6" y="123.1">P0</text>
<text x="112.6" y="124.9">P1</text>
<text x="112.7" y="120.5">U2</text>
<text x="117.5" y="123.1">VDD</text>
<text x="117.6" y="124.9">SDA</text>
<text x="122.4" y="125.8">6</text>
<text x="122.4" y="124">7</text>
<text x="122.4" y="122.1">8</text>
<text x="137.1" y="122.5">VDD3V3</text>
<text x="137.1" y="124.4">SDA</text>
<text x="30" y="127.7">11</text>
<text x="30" y="129.5">13</text>
<text x="30" y="131.4">15</text>
<text x="33.4" y="126.7">9</text>
<text x="33.4" y="128.6">11</text>
<text x="33.4" y="130.4">13</text>
<text x="41.6" y="126.7">10</text>
<text x="41.6" y="128.6">12</text>
<text x="41.6" y="130.4">14</text>
<text x="45" y="127.7">12</text>
<text x="45" y="129.5">14</text>
<text x="45" y="131.4">16</text>
<text x="110.1" y="127.7">4</text>
<text x="111.5" y="131.2">PCA9570GMH</text>
<text x="112.6" y="126.7">P2</text>
<text x="112.6" y="128.6">VSS</text>
<text x="117.8" y="126.7">SCL</text>
<text x="118.9" y="128.6">P3</text>
<text x="122.4" y="127.7">5</text>
<text x="137.1" y="126.2">SCL</text>
<text x="203.9" y="129.9">10uF</text>
<text x="204.5" y="126.5">C40</text>
<text x="213.4" y="126.7">C41</text>
<text x="213.4" y="129.7">100nF</text>
<text x="13.7" y="137.2">SDA</text>
<text x="30" y="133.2">17</text>
<text x="30" y="135">19</text>
<text x="30" y="136.9">21</text>
<text x="33.4" y="132.3">15</text>
<text x="33.4" y="134.1">17</text>
<text x="33.4" y="136">19</text>
<text x="33.4" y="137.8">21</text>
<text x="38.7" y="136.8" transform="rotate(-90 38.7 136.8)">DF37NB-24DS-0.4V(51)</text>
<text x="41.6" y="132.3">16</text>
<text x="41.6" y="134.1">18</text>
<text x="41.6" y="136">20</text>
<text x="41.6" y="137.8">22</text>
<text x="45" y="133.2">18</text>
<text x="45" y="135">20</text>
<text x="45" y="136.9">22</text>
<text x="13.8" y="139.1">SCL</text>
<text x="30" y="138.7">23</text>
<text x="33.4" y="139.7">23</text>
<text x="37.9" y="143.7" transform="rotate(-90 37.9 143.7)">25</text>
<text x="41.6" y="139.7">24</text>
<text x="45" y="138.7">24</text>
<text x="200.4" y="140.5">1</text>
<text x="200.4" y="142.4">2</text>
<text x="202.9" y="141.5">VCC</text>
<text x="202.9" y="143.3">GND</text>
<text x="213.2" y="143.3">GND</text>
<text x="213.6" y="141.5">ANT</text>
<text x="218.2" y="142.4">11</text>
<text x="218.2" y="140.5">12</text>
<text x="240.1" y="143.1">C44</text>
<text x="243.3" y="140.5">C45</text>
<text x="255.8" y="143.9">C46</text>
<text x="176.8" y="146.5">LORA_BUSY</text>
<text x="177.9" y="144.6">LORA_RST</text>
<text x="178.2" y="148.3">LORA_IRQ</text>
<text x="200.4" y="144.3">3</text>
<text x="200.4" y="146.1">4</text>
<text x="200.4" y="148">5</text>
<text x="200.4" y="149.8">6</text>
<text x="202.9" y="145.2">NRESET</text>
<text x="202.9" y="147">BUSY</text>
<text x="202.9" y="148.8">DIO1</text>
<text x="212.8" y="148.8">MOSI</text>
<text x="213.4" y="147">SCK</text>
<text x="213.4" y="145.2">NSS</text>
<text x="218.2" y="149.8">7</text>
<text x="218.2" y="148">8</text>
<text x="218.2" y="146.1">9</text>
<text x="218.2" y="144.3">10</text>
<text x="230.8" y="144.6">LORA_CS</text>
<text x="230.8" y="146.5">SPI_SCK</text>
<text x="240.7" y="146.3">NC</text>
<text x="256.2" y="146.9">NC</text>
<text x="199.6" y="153.8">U3</text>
<text x="202.9" y="150.7">DIO3</text>
<text x="212.8" y="150.7">MISO</text>
<text x="230.8" y="150.2">SPI_MISO</text>
<text x="197.2" y="156.8">HPB16B3</text>
</g>
<g font-size="1.5">
<text x="28.6" y="19.7">5</text>
<text x="83.9" y="19.7">4</text>
<text x="139.2" y="19.7">3</text>
<text x="194.5" y="19.7">2</text>
<text x="249.8" y="19.7">1</text>
<text x="6.4" y="28.3">VDD3V3</text>
<text x="20.1" y="36.2">VDD3V3</text>
<text x="54.9" y="38.1">VDD3V3</text>
<text x="0" y="42.4">D</text>
<text x="278.3" y="42.8">D</text>
<text x="223.7" y="51.9">R10</text>
<text x="228.2" y="48.2">R7</text>
<text x="0" y="86.3">C</text>
<text x="278.3" y="86.5">C</text>
<text x="0" y="130">B</text>
<text x="278.3" y="130.3">B</text>
<text x="0" y="173.9">A</text>
<text x="278.3" y="174">A</text>
<text x="28.6" y="196.7">5</text>
<text x="83.9" y="196.7">4</text>
<text x="139.2" y="196.7">3</text>
<text x="194.5" y="196.7">2</text>
<text x="249.8" y="196.7">1</text>
</g>
<g font-size="1.3">
<text x="12.1" y="41.8" transform="rotate(-90 12.1 41.8)">1uF</text>
<text x="15.8" y="41.8" transform="rotate(-90 15.8 41.8)">100nF</text>
<text x="57.9" y="41.4">SPI_MOSI</text>
<text x="214.5" y="52.8">TP3</text>
<text x="231.6" y="51.7">100R</text>
<text x="236.7" y="48">1K</text>
<text x="224.1" y="60.4" transform="rotate(-90 224.1 60.4)">22pF</text>
<text x="257.3" y="60.2" transform="rotate(-90 257.3 60.2)">100nF</text>
<text x="130.1" y="122" transform="rotate(-90 130.1 122)">100nF</text>
<text x="180.1" y="140.9">LORA_VDD</text>
<text x="249" y="140.5">0R</text>
<text x="270.3" y="141.5">TP4</text>
<text x="230.8" y="148.3">SPI_MOSI</text>
</g>
</svg>
